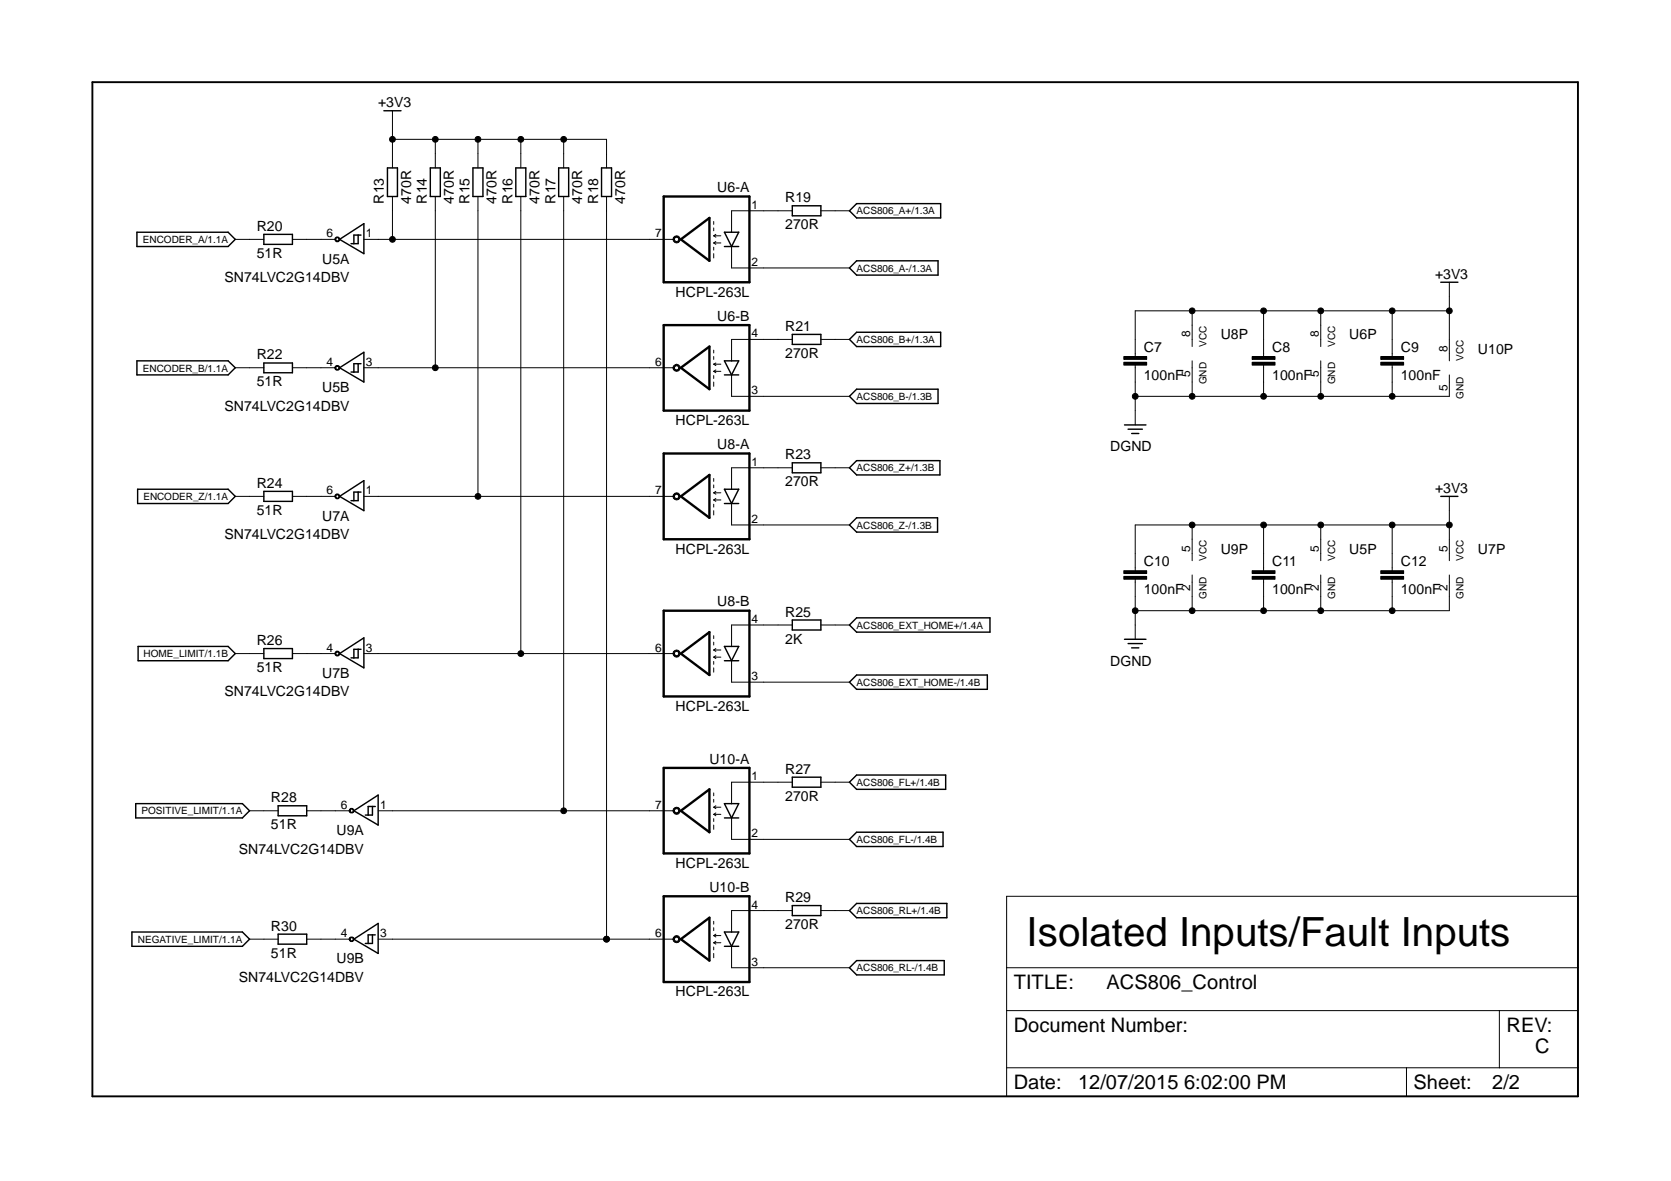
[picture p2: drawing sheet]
<svg xmlns="http://www.w3.org/2000/svg" width="297mm" height="210mm" viewBox="0 0 297 210" stroke-linecap="round" stroke-linejoin="round" font-family="sans-serif">
<g fill="none" stroke="#000" stroke-width=".25">
<path d="M68.2 19.7h3.1M68.9 29.8h1.8v5.1h-1.8zM76.5 29.8h1.8v5.1h-1.8zM84.1 29.8h1.7v5.1h-1.7zM91.7 29.8h1.8v5.1h-1.8zM99.3 29.8h1.8v5.1h-1.8zM106.9 29.8h1.8v5.1h-1.8zM140.8 36.6h5.1v1.8h-5.1zM152.3 36.2h14.9v2.5h-14.9l-1.3-1.2zM24.3 41.3h16.3l1.2 1.2-1.2 1.3h-16.3zM46.9 41.7h5.1v1.7h-5.1zM60.4 42.5l4.3-2.7v5.3z"/>
<path d="M63.7 41.8v1.5h-1.3M64.2 41.8h-1.3v1.5M128.8 43.8h2.5M128.8 41.3h2.5l-1.3 2.5zM140.8 59.4h5.1v1.8h-5.1zM152.3 59.1h14.9v2.5h-14.9l-1.3-1.3zM152.3 46.4h14.4v2.5h-14.4l-1.3-1.3zM256.1 50.2h3.1M24.3 64.1h16.3l1.2 1.3-1.2 1.2h-16.3zM46.9 64.5h5.1v1.8h-5.1zM60.4 65.4l4.3-2.8v5.3zM63.7 64.6v1.5h-1.3"/>
<path d="M64.2 64.6h-1.3v1.5M128.8 66.6h2.5M128.8 64.1h2.5l-1.3 2.5zM152.3 69.2h14.4v2.5h-14.4l-1.3-1.3zM199.9 75.5h3.8M200.5 76.3h2.6M201.2 77h1.2M24.5 87h16.1l1.2 1.2-1.2 1.3h-16.1zM46.9 87.3h5.1v1.8h-5.1zM60.4 88.2l4.3-2.8v5.4zM63.7 87.5v1.5h-1.3M64.2 87.5h-1.3v1.5"/>
<path d="M128.8 89.5h2.5M128.8 87h2.5l-1.3 2.5zM140.8 82.3h5.1v1.7h-5.1zM152.3 81.9h14.8v2.5h-14.8l-1.3-1.3zM152.3 92h14.4v2.6h-14.4l-1.3-1.3zM256.1 88.2h3.1M24.6 114.9h16l1.2 1.3-1.2 1.2h-16zM46.9 115.3h5.1v1.8h-5.1zM60.4 116.2l4.3-2.8v5.3zM63.7 115.4v1.5h-1.3M64.2 115.4h-1.3v1.5M128.8 117.4h2.5"/>
<path d="M128.8 114.9h2.5l-1.3 2.5zM140.8 110.2h5.1v1.8h-5.1zM152.3 109.8h23.7v2.6h-23.7l-1.3-1.3zM152.3 120h23.2v2.5h-23.2l-1.3-1.3zM199.9 113.6h3.8M200.5 114.4h2.6M201.2 115.1h1.2M140.8 138.1h5.1v1.8h-5.1zM151 139l1.3-1.2h15.8v2.5h-15.8zM24.1 142.8h19l1.3 1.3-1.3 1.3h-19zM49.4 143.2h5.1v1.8h-5.1zM62.9 144.1l4.3-2.8v5.3z"/>
<path d="M66.2 143.3v1.6h-1.3M66.7 143.3h-1.3v1.6M128.8 145.4h2.5M128.8 142.8h2.5l-1.3 2.6zM151 149.2l1.3-1.3h15.3v2.6h-15.3zM23.4 165.7h19.7l1.3 1.2-1.3 1.3h-19.7zM49.4 166h5.1v1.8h-5.1zM62.9 166.9l4.3-2.8v5.4zM66.2 166.2v1.5h-1.3M66.7 166.2h-1.3v1.5M128.8 168.2h2.5M128.8 165.7h2.5l-1.3 2.5z"/>
<path d="M140.8 161h5.1v1.7h-5.1zM152.3 160.6h16v2.5h-16l-1.3-1.3zM152.3 170.7h15.5v2.6h-15.5l-1.3-1.3z"/>
</g>
<path d="M16.4 14.6h264.1v180.3h-264.1z" fill="none" stroke="#000" stroke-width=".34"/>
<g fill="none" stroke="#000" stroke-width=".18">
<path d="M69.8 19.7v10.1M69.8 34.9v7.6M69.8 24.8h38v5M77.4 24.8v5M77.4 34.9v30.5M85 24.8v5M85 34.9v53.3M92.6 24.8v5M92.6 34.9v81.3M100.2 24.8v5M100.2 34.9v109.2M107.8 34.9v132"/>
<path d="M126.9 39.4v.5M140.8 37.5h-10.8v3.8M145.9 37.5h5.1M41.8 42.5h5.1M52 42.5h7.6M59.6 42.3l.2-.2h.3l.2 .2 .1 .2-.3 .5h-.3l-.3-.5h.2l.2-.3a.3 .3 0 0 1 .3 .2 .3 .3 0 0 1 0 .3h-.5v-.2h-.2zM64.7 42.5h55.1M119.7 42.2a.64 .64 0 0 1 1-.1 .64 .64 0 0 1-.2 1 .64 .64 0 0 1-.9-.6h.3a.39 .39 0 0 1 .4-.3 .39 .39 0 0 1 .3 .5 .39 .39 0 0 1-.5 .2l-.2-.4h-.3zM126.9 41.9h1.2M126.9 41.9l.4 .3M126.9 43.2h1.2M126.9 43.2l.4 .2"/>
<path d="M126.9 40.5v.5M126.9 43.9v.5M126.9 45.1v.7M127.3 41.7l-.4 .2M127.3 42.9l-.4 .3M130 43.8v3.8h21M211.9 55.2v6.4M224.6 55.2v8.2M234.8 55.2v6.4M247.5 55.2v8.2M257.6 50.2v13.9M257.6 55.2h-55.8v8.2"/>
<path d="M41.8 65.4h5.1M52 65.4h7.6M59.6 65.1l.2-.1 .5 .1v.6l-.2 .1-.5-.1-.1-.3 .6-.3a.31 .31 0 0 1 .1 .3 .31 .31 0 0 1-.1 .3l-.6-.3zM64.7 65.4h55.1M119.7 65.1a.64 .64 0 0 1 1.1-.1 .64 .64 0 0 1-.3 1 .64 .64 0 0 1-.9-.6h.3a.4 .4 0 0 1 .3-.4 .4 .4 0 0 1 .4 .2v.4a.4 .4 0 0 1-.4 .1 .4 .4 0 0 1-.3-.3h-.3zM126.9 62.2v.5M126.9 63.4v.5M126.9 66.8v.5M126.9 67.9v.8M126.9 64.7h1.2M126.9 64.7l.4 .3M126.9 66h1.2"/>
<path d="M126.9 66l.4 .3M127.3 64.5l-.4 .2M127.3 65.7l-.4 .3M130 66.6v3.8h21M140.8 60.3h-10.8v3.8M145.9 60.3h5.1M199.8 64.4h4v.5h-4zM199.8 63.4h4v.5h-4zM201.8 64.9v10.6M211.9 64.1v6.3M222.6 64.4h4v.5h-4zM222.6 63.4h4v.5h-4z"/>
<path d="M224.6 64.9v5.5M234.8 64.1v6.3M245.4 64.4h4.1v.5h-4.1zM245.4 63.4h4.1v.5h-4.1zM247.5 64.9v5.5M257.6 66.6v3.8h-55.8M41.8 88.2h5.1M52 88.2h7.6M59.6 88l.2-.2h.3l.2 .2 .1 .2-.3 .4h-.3l-.3-.4 .6-.2a.31 .31 0 0 1 .1 .2 .31 .31 0 0 1-.1 .3l-.6-.3zM64.7 88.2h55.1M119.7 87.9a.64 .64 0 0 1 1.1-.1 .64 .64 0 0 1-.3 1 .64 .64 0 0 1-.9-.6h.3l.2-.3a.39 .39 0 0 1 .5 .2 .39 .39 0 0 1-.3 .5 .39 .39 0 0 1-.4-.4h-.3zM126.9 85v.6"/>
<path d="M126.9 86.2v.5M126.9 89.6v.5M126.9 90.8v.7M126.9 87.6h1.2M126.9 87.6l.4 .2M126.9 88.9h1.2M126.9 88.9l.4 .2M127.3 87.3l-.4 .3M127.3 88.6l-.4 .3M130 89.5v3.8h21M140.8 83.1h-10.8v3.9M145.9 83.1h5.1"/>
<path d="M211.9 93.3v6.4M224.6 93.3v8.1M234.8 93.3v6.4M247.5 93.3v8.1M257.6 93.3h-55.8v8.1M257.6 88.2v11.5M41.8 116.2h5.1M52 116.2h7.6M59.6 115.9l.2-.2h.3l.3 .5-.1 .2-.2 .2h-.3l-.3-.4h.2l.2-.3 .3 .1v.3l-.3 .1-.2-.2h-.2zM64.7 116.2h55.1M119.7 115.8a.64 .64 0 0 1 1-.1 .64 .64 0 0 1-.2 1 .64 .64 0 0 1-.9-.5h.3a.39 .39 0 0 1 .4-.4 .39 .39 0 0 1 .3 .5 .39 .39 0 0 1-.5 .2l-.2-.3h-.3zM126.9 113v.5"/>
<path d="M126.9 114.1v.5M126.9 117.6v.5M126.9 118.7v.8M126.9 115.5h1.2M126.9 115.5l.4 .3M126.9 116.8h1.2M126.9 116.8l.4 .3M127.3 115.3l-.4 .2M127.3 116.5l-.4 .3M130 117.4v3.8h21M140.8 111.1h-10.8v3.8M145.9 111.1h5.1"/>
<path d="M199.8 102.4h4v.6h-4zM199.8 101.4h4v.5h-4zM201.8 103v10.6M211.9 102.2v6.3M222.6 102.4h4v.6h-4zM222.6 101.4h4v.5h-4zM224.6 103v5.5M234.8 102.2v6.3M245.4 102.4h4.1v.6h-4.1zM245.4 101.4h4.1v.5h-4.1zM247.5 103v5.5M257.6 102.2v6.3h-55.8"/>
<path d="M140.8 139h-10.8v3.8M145.9 139h5.1M44.4 144.1h5M54.5 144.1h7.6M62.1 143.8l.3-.1h.2l.3 .1v.3v.3l-.3 .1-.5-.1v-.3h.1l.2-.3a.3 .3 0 0 1 .3 .1 .3 .3 0 0 1 0 .4h-.4l-.1-.2h-.1zM67.2 144.1h52.6M119.7 143.8a.64 .64 0 0 1 1-.1 .64 .64 0 0 1-.2 1 .64 .64 0 0 1-.9-.6h.3a.38 .38 0 0 1 .5-.4 .38 .38 0 0 1 .1 .7 .41 .41 0 0 1-.6-.3h-.3zM126.9 140.9v.5M126.9 142.1v.5M126.9 145.5v.5M126.9 146.6v.8M126.9 143.5h1.2"/>
<path d="M126.9 143.5l.4 .2M126.9 144.7h1.2M126.9 144.7l.4 .3M127.3 143.2l-.4 .3M127.3 144.5l-.4 .2M130 145.4v3.8h21M178.9 159.3h101.6v35.6h-101.6zM44.4 166.9h5M54.5 166.9h7.6M62.1 166.7l.3-.2 .5 .2v.2l-.3 .4h-.2l-.3-.4 .5-.2a.31 .31 0 0 1 .2 .2 .31 .31 0 0 1-.2 .3l-.5-.3zM67.2 166.9h52.6M119.7 166.6a.64 .64 0 0 1 1.1-.1 .64 .64 0 0 1-.3 1 .64 .64 0 0 1-.9-.6h.3a.4 .4 0 0 1 .3-.3 .4 .4 0 0 1 .4 .2v.3a.4 .4 0 0 1-.4 .2 .4 .4 0 0 1-.3-.4h-.3z"/>
<path d="M126.9 163.7v.6M126.9 164.9v.5M126.9 168.3v.5M126.9 169.5v.7M126.9 166.3h1.2M126.9 166.3l.4 .2M126.9 167.6h1.2M126.9 167.6l.4 .2M127.3 166l-.4 .3M127.3 167.3l-.4 .3M130 168.2v3.8h21M140.8 161.8h-10.8v3.9"/>
<path d="M145.9 161.8h5.1M178.9 179.6h101.6M178.9 172h101.6M266.5 179.6v10.2M178.9 189.8h101.6M250 189.8v5.1"/>
<circle cx="69.8" cy="24.8" r=".51"/>
<circle cx="77.4" cy="24.8" r=".51"/>
<circle cx="85" cy="24.8" r=".51"/>
<circle cx="92.6" cy="24.8" r=".51"/>
<circle cx="100.2" cy="24.8" r=".51"/>
<circle cx="69.8" cy="42.5" r=".51"/>
<circle cx="211.9" cy="55.2" r=".51"/>
<circle cx="224.6" cy="55.2" r=".51"/>
<circle cx="234.8" cy="55.2" r=".51"/>
<circle cx="247.5" cy="55.2" r=".51"/>
<circle cx="257.6" cy="55.2" r=".51"/>
<circle cx="77.4" cy="65.4" r=".51"/>
<circle cx="201.8" cy="70.4" r=".51"/>
<circle cx="211.9" cy="70.4" r=".51"/>
<circle cx="224.6" cy="70.4" r=".51"/>
<circle cx="234.8" cy="70.4" r=".51"/>
<circle cx="247.5" cy="70.4" r=".51"/>
<circle cx="85" cy="88.2" r=".51"/>
<circle cx="211.9" cy="93.3" r=".51"/>
<circle cx="224.6" cy="93.3" r=".51"/>
<circle cx="234.8" cy="93.3" r=".51"/>
<circle cx="247.5" cy="93.3" r=".51"/>
<circle cx="257.6" cy="93.3" r=".51"/>
<circle cx="92.6" cy="116.2" r=".51"/>
<circle cx="201.8" cy="108.5" r=".51"/>
<circle cx="211.9" cy="108.5" r=".51"/>
<circle cx="224.6" cy="108.5" r=".51"/>
<circle cx="234.8" cy="108.5" r=".51"/>
<circle cx="247.5" cy="108.5" r=".51"/>
<circle cx="100.2" cy="144.1" r=".51"/>
<circle cx="107.8" cy="166.9" r=".51"/>
</g>
<path d="M118 34.9h15.2v15.3h-15.2zM118 57.8h15.2v15.2h-15.2zM121 42.5l5.1-3.8v7.7zM121 65.4l5.1-3.8v7.6zM118 80.6h15.2v15.2h-15.2zM121 88.2l5.1-3.8v7.6zM118 108.5h15.2v15.3h-15.2zM121 116.2l5.1-3.8v7.6zM118 136.5h15.2v15.2h-15.2zM118 159.3h15.2v15.2h-15.2zM121 144.1l5.1-3.8v7.6zM121 166.9l5.1-3.8v7.6z" fill="none" stroke="#000" stroke-width=".42"/>
<g fill="#000">
<path d="M59.6 42.3l.2-.2h.3l.2 .2 .1 .2-.3 .5h-.3l-.3-.5h.2l.2-.3a.3 .3 0 0 1 .3 .2 .3 .3 0 0 1 0 .3h-.5v-.2h-.2z" fill-rule="evenodd"/>
<path d="M119.7 42.2a.64 .64 0 0 1 1-.1 .64 .64 0 0 1-.2 1 .64 .64 0 0 1-.9-.6h.3a.39 .39 0 0 1 .4-.3 .39 .39 0 0 1 .3 .5 .39 .39 0 0 1-.5 .2l-.2-.4h-.3z" fill-rule="evenodd"/>
<path d="M59.6 65.1l.2-.1 .5 .1v.6l-.2 .1-.5-.1-.1-.3 .6-.3a.31 .31 0 0 1 .1 .3 .31 .31 0 0 1-.1 .3l-.6-.3z" fill-rule="evenodd"/>
<path d="M119.7 65.1a.64 .64 0 0 1 1.1-.1 .64 .64 0 0 1-.3 1 .64 .64 0 0 1-.9-.6h.3a.4 .4 0 0 1 .3-.4 .4 .4 0 0 1 .4 .2v.4a.4 .4 0 0 1-.4 .1 .4 .4 0 0 1-.3-.3h-.3z" fill-rule="evenodd"/>
<path d="M199.8 64.4h4v.5h-4z" fill-rule="evenodd"/>
<path d="M199.8 63.4h4v.5h-4z" fill-rule="evenodd"/>
<path d="M222.6 64.4h4v.5h-4z" fill-rule="evenodd"/>
<path d="M222.6 63.4h4v.5h-4z" fill-rule="evenodd"/>
<path d="M245.4 64.4h4.1v.5h-4.1z" fill-rule="evenodd"/>
<path d="M245.4 63.4h4.1v.5h-4.1z" fill-rule="evenodd"/>
<path d="M59.6 88l.2-.2h.3l.2 .2 .1 .2-.3 .4h-.3l-.3-.4 .6-.2a.31 .31 0 0 1 .1 .2 .31 .31 0 0 1-.1 .3l-.6-.3z" fill-rule="evenodd"/>
<path d="M119.7 87.9a.64 .64 0 0 1 1.1-.1 .64 .64 0 0 1-.3 1 .64 .64 0 0 1-.9-.6h.3l.2-.3a.39 .39 0 0 1 .5 .2 .39 .39 0 0 1-.3 .5 .39 .39 0 0 1-.4-.4h-.3z" fill-rule="evenodd"/>
<path d="M59.6 115.9l.2-.2h.3l.3 .5-.1 .2-.2 .2h-.3l-.3-.4h.2l.2-.3 .3 .1v.3l-.3 .1-.2-.2h-.2z" fill-rule="evenodd"/>
<path d="M119.7 115.8a.64 .64 0 0 1 1-.1 .64 .64 0 0 1-.2 1 .64 .64 0 0 1-.9-.5h.3a.39 .39 0 0 1 .4-.4 .39 .39 0 0 1 .3 .5 .39 .39 0 0 1-.5 .2l-.2-.3h-.3z" fill-rule="evenodd"/>
<path d="M199.8 102.4h4v.6h-4z" fill-rule="evenodd"/>
<path d="M199.8 101.4h4v.5h-4z" fill-rule="evenodd"/>
<path d="M222.6 102.4h4v.6h-4z" fill-rule="evenodd"/>
<path d="M222.6 101.4h4v.5h-4z" fill-rule="evenodd"/>
<path d="M245.4 102.4h4.1v.6h-4.1z" fill-rule="evenodd"/>
<path d="M245.4 101.4h4.1v.5h-4.1z" fill-rule="evenodd"/>
<path d="M62.1 143.8l.3-.1h.2l.3 .1v.3v.3l-.3 .1-.5-.1v-.3h.1l.2-.3a.3 .3 0 0 1 .3 .1 .3 .3 0 0 1 0 .4h-.4l-.1-.2h-.1z" fill-rule="evenodd"/>
<path d="M119.7 143.8a.64 .64 0 0 1 1-.1 .64 .64 0 0 1-.2 1 .64 .64 0 0 1-.9-.6h.3a.38 .38 0 0 1 .5-.4 .38 .38 0 0 1 .1 .7 .41 .41 0 0 1-.6-.3h-.3z" fill-rule="evenodd"/>
<path d="M62.1 166.7l.3-.2 .5 .2v.2l-.3 .4h-.2l-.3-.4 .5-.2a.31 .31 0 0 1 .2 .2 .31 .31 0 0 1-.2 .3l-.5-.3z" fill-rule="evenodd"/>
<path d="M119.7 166.6a.64 .64 0 0 1 1.1-.1 .64 .64 0 0 1-.3 1 .64 .64 0 0 1-.9-.6h.3a.4 .4 0 0 1 .3-.3 .4 .4 0 0 1 .4 .2v.3a.4 .4 0 0 1-.4 .2 .4 .4 0 0 1-.3-.4h-.3z" fill-rule="evenodd"/>
<circle cx="69.8" cy="24.8" r=".51"/>
<circle cx="77.4" cy="24.8" r=".51"/>
<circle cx="85" cy="24.8" r=".51"/>
<circle cx="92.6" cy="24.8" r=".51"/>
<circle cx="100.2" cy="24.8" r=".51"/>
<circle cx="69.8" cy="42.5" r=".51"/>
<circle cx="211.9" cy="55.2" r=".51"/>
<circle cx="224.6" cy="55.2" r=".51"/>
<circle cx="234.8" cy="55.2" r=".51"/>
<circle cx="247.5" cy="55.2" r=".51"/>
<circle cx="257.6" cy="55.2" r=".51"/>
<circle cx="77.4" cy="65.4" r=".51"/>
<circle cx="201.8" cy="70.4" r=".51"/>
<circle cx="211.9" cy="70.4" r=".51"/>
<circle cx="224.6" cy="70.4" r=".51"/>
<circle cx="234.8" cy="70.4" r=".51"/>
<circle cx="247.5" cy="70.4" r=".51"/>
<circle cx="85" cy="88.2" r=".51"/>
<circle cx="211.9" cy="93.3" r=".51"/>
<circle cx="224.6" cy="93.3" r=".51"/>
<circle cx="234.8" cy="93.3" r=".51"/>
<circle cx="247.5" cy="93.3" r=".51"/>
<circle cx="257.6" cy="93.3" r=".51"/>
<circle cx="92.6" cy="116.2" r=".51"/>
<circle cx="201.8" cy="108.5" r=".51"/>
<circle cx="211.9" cy="108.5" r=".51"/>
<circle cx="224.6" cy="108.5" r=".51"/>
<circle cx="234.8" cy="108.5" r=".51"/>
<circle cx="247.5" cy="108.5" r=".51"/>
<circle cx="100.2" cy="144.1" r=".51"/>
<circle cx="107.8" cy="166.9" r=".51"/>
</g>
<text font-size="7.2" x="182.5" y="168.2">Isolated Inputs/Fault Inputs</text>
<g font-size="3.6">
<text x="180.2" y="175.8">TITLE:</text>
<text x="196.7" y="175.8">ACS806_Control</text>
<text x="180.2" y="183.4">Document Number:</text>
<text x="267.8" y="183.4">REV:</text>
<text x="272.9" y="187.2">C</text>
<text x="180.2" y="193.6">Date:</text>
<text x="191.6" y="193.6">12/07/2015 6:02:00 PM</text>
<text x="251.3" y="193.6">Sheet:</text>
<text x="265.3" y="193.6">2/2</text>
</g>
<g font-size="2.5">
<text x="67.2" y="19">+3V3</text>
<text x="127.5" y="34.2">U6-A</text>
<text x="139.6" y="35.9">R19</text>
<text x="45.6" y="41">R20</text>
<text x="68.2" y="36.2" transform="rotate(-90 68.2 36.2)">R13</text>
<text x="73.1" y="36.2" transform="rotate(-90 73.1 36.2)">470R</text>
<text x="75.9" y="36.2" transform="rotate(-90 75.9 36.2)">R14</text>
<text x="80.7" y="36.2" transform="rotate(-90 80.7 36.2)">470R</text>
<text x="83.5" y="36.2" transform="rotate(-90 83.5 36.2)">R15</text>
<text x="88.3" y="36.2" transform="rotate(-90 88.3 36.2)">470R</text>
<text x="91.1" y="36.2" transform="rotate(-90 91.1 36.2)">R16</text>
<text x="95.9" y="36.2" transform="rotate(-90 95.9 36.2)">470R</text>
<text x="98.7" y="36.2" transform="rotate(-90 98.7 36.2)">R17</text>
<text x="103.5" y="36.2" transform="rotate(-90 103.5 36.2)">470R</text>
<text x="106.3" y="36.2" transform="rotate(-90 106.3 36.2)">R18</text>
<text x="111.1" y="36.2" transform="rotate(-90 111.1 36.2)">470R</text>
<text x="139.6" y="40.8">270R</text>
<text x="45.6" y="45.8">51R</text>
<text x="57.3" y="46.9">U5A</text>
<text x="39.9" y="50.2">SN74LVC2G14DBV</text>
<text x="120.1" y="52.7">HCPL-263L</text>
<text x="255.1" y="49.5">+3V3</text>
<text x="127.5" y="57">U6-B</text>
<text x="139.6" y="58.8">R21</text>
<text x="45.6" y="63.9">R22</text>
<text x="139.6" y="63.6">270R</text>
<text x="203.3" y="62.5">C7</text>
<text x="217" y="60.3">U8P</text>
<text x="226.1" y="62.5">C8</text>
<text x="239.9" y="60.3">U6P</text>
<text x="249" y="62.5">C9</text>
<text x="262.7" y="62.9">U10P</text>
<text x="45.6" y="68.7">51R</text>
<text x="57.3" y="69.7">U5B</text>
<text x="203.3" y="67.5">100nF</text>
<text x="226.1" y="67.5">100nF</text>
<text x="249" y="67.5">100nF</text>
<text x="39.9" y="73">SN74LVC2G14DBV</text>
<text x="120.1" y="75.5">HCPL-263L</text>
<text x="127.5" y="79.8">U8-A</text>
<text x="139.6" y="81.7">R23</text>
<text x="197.4" y="80.2">DGND</text>
<text x="45.6" y="86.7">R24</text>
<text x="139.6" y="86.4">270R</text>
<text x="255.1" y="87.6">+3V3</text>
<text x="39.9" y="95.8">SN74LVC2G14DBV</text>
<text x="45.6" y="91.5">51R</text>
<text x="57.3" y="92.5">U7A</text>
<text x="120.1" y="98.4">HCPL-263L</text>
<text x="203.3" y="100.5">C10</text>
<text x="217" y="98.4">U9P</text>
<text x="226.1" y="100.5">C11</text>
<text x="239.9" y="98.4">U5P</text>
<text x="249" y="100.5">C12</text>
<text x="262.7" y="98.4">U7P</text>
<text x="127.5" y="107.8">U8-B</text>
<text x="203.3" y="105.6">100nF</text>
<text x="226.1" y="105.6">100nF</text>
<text x="249" y="105.6">100nF</text>
<text x="139.6" y="109.6">R25</text>
<text x="45.6" y="114.7">R26</text>
<text x="45.6" y="119.5">51R</text>
<text x="139.6" y="114.4">2K</text>
<text x="197.4" y="118.3">DGND</text>
<text x="39.9" y="123.8">SN74LVC2G14DBV</text>
<text x="57.3" y="120.5">U7B</text>
<text x="120.1" y="126.3">HCPL-263L</text>
<text x="126.1" y="135.7">U10-A</text>
<text x="139.6" y="137.5">R27</text>
<text x="48.2" y="142.6">R28</text>
<text x="139.6" y="142.3">270R</text>
<text x="48.2" y="147.4">51R</text>
<text x="59.8" y="148.4">U9A</text>
<text x="42.5" y="151.7">SN74LVC2G14DBV</text>
<text x="120.1" y="154.2">HCPL-263L</text>
<text x="126.1" y="158.5">U10-B</text>
<text x="139.6" y="160.4">R29</text>
<text x="48.2" y="165.4">R30</text>
<text x="139.6" y="165.1">270R</text>
<text x="48.2" y="170.2">51R</text>
<text x="59.8" y="171.2">U9B</text>
<text x="42.5" y="174.5">SN74LVC2G14DBV</text>
<text x="120.1" y="177.1">HCPL-263L</text>
</g>
<g font-size="2.1">
<text x="133.6" y="37.1">1</text>
<text x="58" y="42.2">6</text>
<text x="65" y="42.2">1</text>
<text x="116.5" y="42.2">7</text>
<text x="133.6" y="47.2">2</text>
<text x="133.6" y="59.9">4</text>
<text x="211.6" y="59.9" transform="rotate(-90 211.6 59.9)">8</text>
<text x="234.4" y="59.9" transform="rotate(-90 234.4 59.9)">8</text>
<text x="58" y="65">4</text>
<text x="65" y="65">3</text>
<text x="116.5" y="65">6</text>
<text x="257.3" y="62.5" transform="rotate(-90 257.3 62.5)">8</text>
<text x="133.6" y="70.1">3</text>
<text x="211.6" y="66.9" transform="rotate(-90 211.6 66.9)">5</text>
<text x="234.4" y="66.9" transform="rotate(-90 234.4 66.9)">5</text>
<text x="257.3" y="69.5" transform="rotate(-90 257.3 69.5)">5</text>
<text x="133.6" y="82.8">1</text>
<text x="58" y="87.9">6</text>
<text x="65" y="87.9">1</text>
<text x="116.5" y="87.9">7</text>
<text x="133.6" y="93">2</text>
<text x="211.6" y="98" transform="rotate(-90 211.6 98)">5</text>
<text x="234.4" y="98" transform="rotate(-90 234.4 98)">5</text>
<text x="257.3" y="98" transform="rotate(-90 257.3 98)">5</text>
<text x="211.6" y="105" transform="rotate(-90 211.6 105)">2</text>
<text x="234.4" y="105" transform="rotate(-90 234.4 105)">2</text>
<text x="257.3" y="105" transform="rotate(-90 257.3 105)">2</text>
<text x="133.6" y="110.7">4</text>
<text x="58" y="115.8">4</text>
<text x="65" y="115.8">3</text>
<text x="116.5" y="115.8">6</text>
<text x="133.6" y="120.9">3</text>
<text x="60.6" y="143.7">6</text>
<text x="67.6" y="143.7">1</text>
<text x="116.5" y="143.7">7</text>
<text x="133.6" y="138.6">1</text>
<text x="133.6" y="148.8">2</text>
<text x="133.6" y="161.5">4</text>
<text x="60.6" y="166.6">4</text>
<text x="67.6" y="166.6">3</text>
<text x="116.5" y="166.6">6</text>
<text x="133.6" y="171.7">3</text>
</g>
<g font-size="1.8">
<text x="152.3" y="38.1">ACS806_A+/1.3A</text>
<text x="25.4" y="43.2">ENCODER_A/1.1A</text>
<text x="152.3" y="48.3">ACS806_A-/1.3A</text>
<text x="152.3" y="61">ACS806_B+/1.3A</text>
<text x="214.5" y="61.6" transform="rotate(-90 214.5 61.6)">VCC</text>
<text x="237.3" y="61.6" transform="rotate(-90 237.3 61.6)">VCC</text>
<text x="260.2" y="64.1" transform="rotate(-90 260.2 64.1)">VCC</text>
<text x="25.4" y="66">ENCODER_B/1.1A</text>
<text x="152.3" y="71.1">ACS806_B-/1.3B</text>
<text x="214.5" y="68.3" transform="rotate(-90 214.5 68.3)">GND</text>
<text x="237.3" y="68.3" transform="rotate(-90 237.3 68.3)">GND</text>
<text x="260.2" y="70.9" transform="rotate(-90 260.2 70.9)">GND</text>
<text x="152.3" y="83.8">ACS806_Z+/1.3B</text>
<text x="25.5" y="88.9">ENCODER_Z/1.1A</text>
<text x="152.3" y="93.9">ACS806_Z-/1.3B</text>
<text x="214.5" y="99.7" transform="rotate(-90 214.5 99.7)">VCC</text>
<text x="237.3" y="99.7" transform="rotate(-90 237.3 99.7)">VCC</text>
<text x="260.2" y="99.7" transform="rotate(-90 260.2 99.7)">VCC</text>
<text x="214.5" y="106.4" transform="rotate(-90 214.5 106.4)">GND</text>
<text x="237.3" y="106.4" transform="rotate(-90 237.3 106.4)">GND</text>
<text x="260.2" y="106.4" transform="rotate(-90 260.2 106.4)">GND</text>
<text x="152.3" y="111.7">ACS806_EXT_HOME+/1.4A</text>
<text x="25.5" y="116.8">HOME_LIMIT/1.1B</text>
<text x="152.3" y="121.9">ACS806_EXT_HOME-/1.4B</text>
<text x="152.3" y="139.7">ACS806_FL+/1.4B</text>
<text x="25.1" y="144.7">POSITIVE_LIMIT/1.1A</text>
<text x="152.3" y="149.8">ACS806_FL-/1.4B</text>
<text x="24.5" y="167.6">NEGATIVE_LIMIT/1.1A</text>
<text x="152.3" y="162.5">ACS806_RL+/1.4B</text>
<text x="152.3" y="172.6">ACS806_RL-/1.4B</text>
</g>
</svg>
